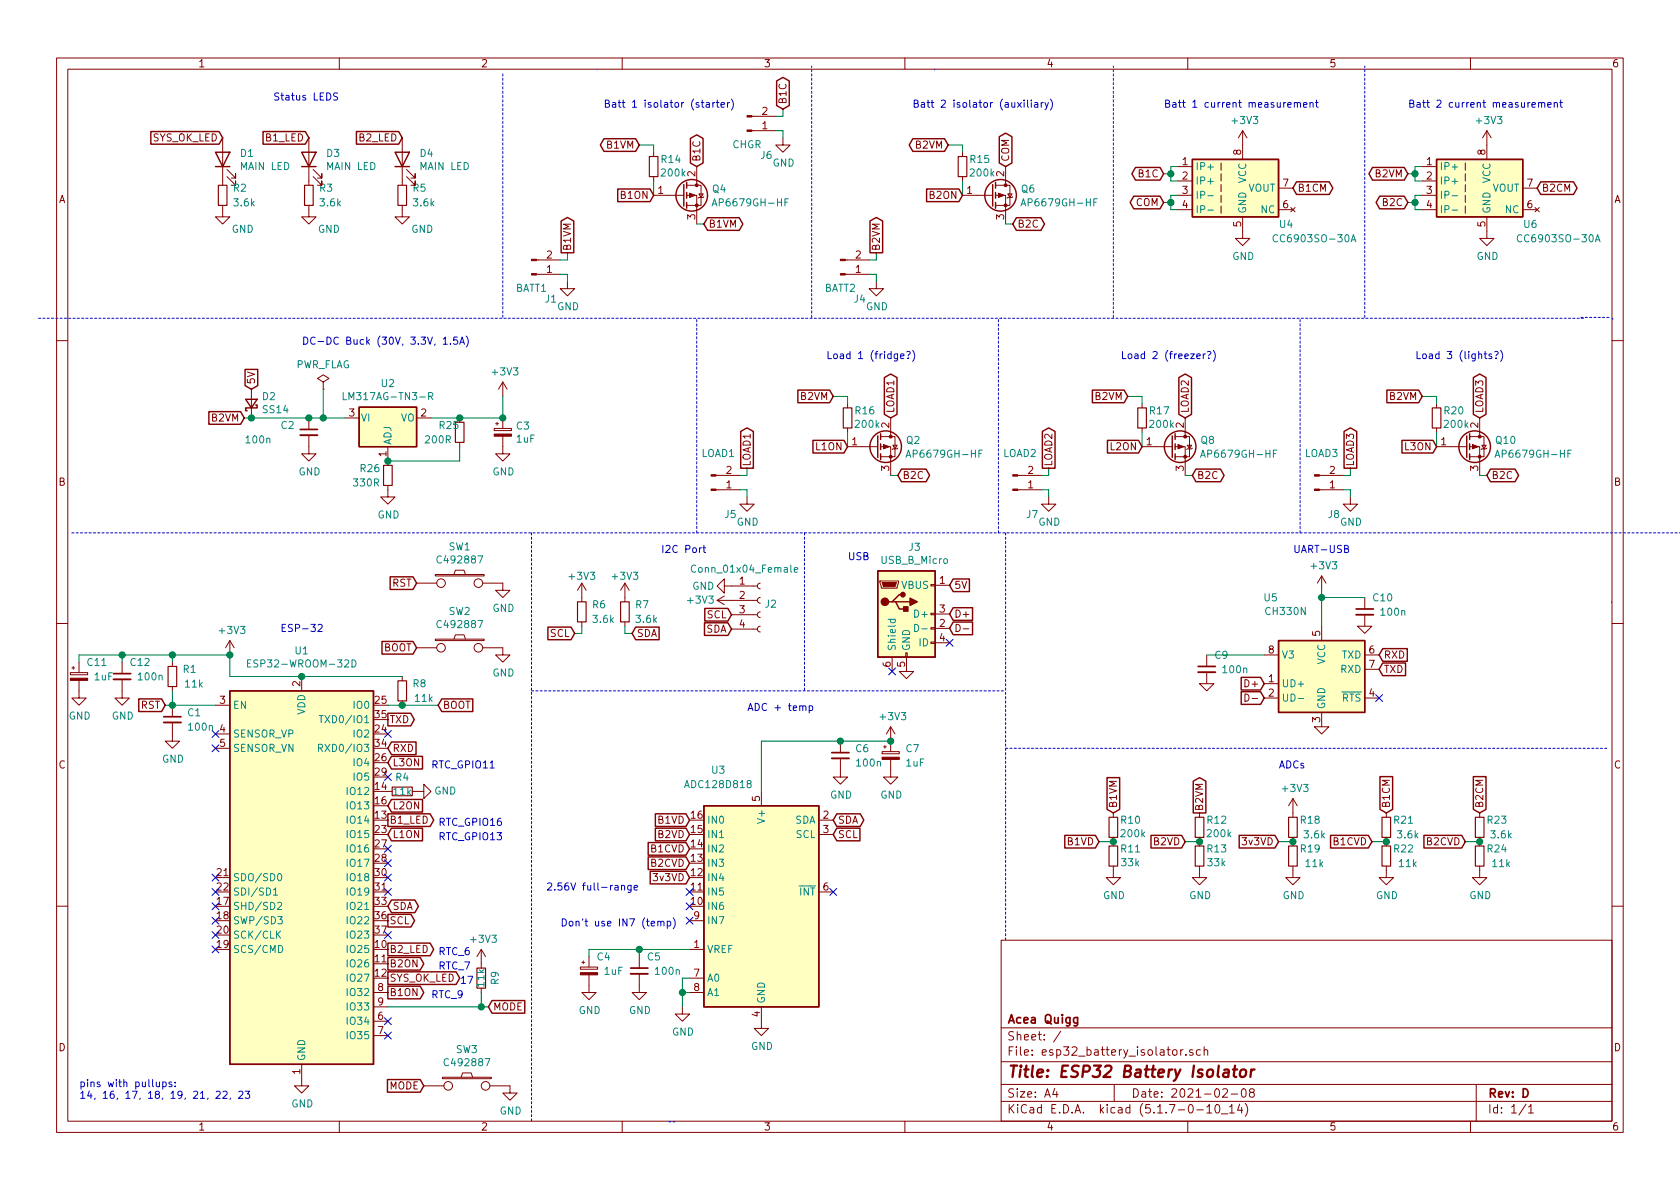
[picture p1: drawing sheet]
<svg xmlns="http://www.w3.org/2000/svg" width="297mm" height="210mm" viewBox="0 0 297 210" stroke-linecap="round" stroke-linejoin="round" font-family="sans-serif">
<g fill="none" stroke="#840000" stroke-width=".18">
<path d="M10 10.3h277v189.9h-277zM12 12.2h273v186.1h-273zM60 10.3v1.9M110 10.3v1.9M160 10.3v1.9M210 10.3v1.9M260 10.3v1.9M39.4 36.3v2h1.2l-1.2 1.3-1.3-1.3h1.3M39.4 24.4v8.4M40.1 31.2l1.6 1.6v-.8v.8h-.8M40.1 30l1.6 1.5v-.8v.8h-.8M54.6 36.3v2h1.3l-1.3 1.3-1.3-1.3h1.3"/>
<path d="M54.6 24.4v8.4M55.4 31.2l1.5 1.6v-.8v.8h-.8M55.4 30l1.5 1.5v-.8v.8h-.8M71.1 36.3v2h1.3l-1.3 1.3-1.3-1.3h1.3M71.1 24.4v8.4M71.9 31.2l1.5 1.6v-.8v.8h-.8M71.9 30l1.5 1.5v-.8v.8h-.8M115.6 26.9v.8M115.6 31.2v.8M115.6 34.5h5.3M121.4 34.5h1.8v5.1M121.4 32.8h2.6v3.5h-2.6"/>
<path d="M123.2 29.5v3.3M123.6 34.3h.7l-.3 .6zM124.5 34.8l-.2 .1h-.7l-.2 .1M132.9 20.6h4.3M132.9 23.1h4.3M138.4 24.4v1.2h1.3l-1.3 1.3-1.2-1.3h1.2M170.2 34.5h5.3M170.2 26.9v.8M170.2 31.2v.8M176 34.5h1.8v5.1M176 32.8h2.6v3.5h-2.6M177.8 29.5v3.3"/>
<path d="M178.2 34.3h.7l-.3 .6zM179.1 34.8l-.2 .1h-.7l-.1 .1M208.3 34.5h2.5M208.3 37.1h2.5M208.3 29.5h2.5M208.3 32h2.5M215.9 28.8v1.3M215.9 30.7v1.3M215.9 32.6v1.3M215.9 34.5v1.3M215.9 36.4v1.3M219.7 38.3v3.9h1.3l-1.3 1.2-1.3-1.2h1.3"/>
<path d="M219.7 23.1v5.1M219.7 23.1l-.8 1.3M219.7 23.1l.8 1.3M226.1 37.1h2.5M226.1 33.3h2.5M228.2 36.7l.8 .8M229 36.7l-.8 .8M251.5 34.5h2.5M251.5 37.1h2.5M251.5 29.5h2.5M251.5 32h2.5M259.1 28.8v1.3"/>
<path d="M259.1 30.7v1.3M259.1 32.6v1.3M259.1 34.5v1.3M259.1 36.4v1.3M262.9 38.3v3.9h1.3l-1.3 1.2-1.3-1.2h1.3M262.9 23.1v5.1M262.9 23.1l-.8 1.3M262.9 23.1l.8 1.3M269.2 37.1h2.6M269.2 33.3h2.6M271.4 36.7l.8 .8M272.2 36.7l-.8 .8"/>
<path d="M94.8 46h4.3M94.8 48.5h4.3M100.3 49.8v1.2h1.3l-1.3 1.3-1.2-1.3h1.2M149.5 46h4.2M149.5 48.5h4.2M154.9 49.8v1.2h1.3l-1.3 1.3-1.2-1.3h1.2M10 60.2h2M44.4 68.8v5.1M54.6 77v3.3h1.3l-1.3 1.2-1.3-1.2h1.3M54.6 73.9v2M57.1 67.6l1.1-.7-1.1-.6-1 .6 1 .7v1.2M57.1 68.8h.1"/>
<path d="M61 73.9h2.5M68.6 79v3.3M73.7 73.9h2.5M81.3 73.9v.8M81.3 78.2v.8M87.4 75.8h3v.3h-3zM87.6 74.9h.5M87.9 74.7v.5M88.9 77.1v3.2h1.3l-1.3 1.2-1.3-1.2h1.3M88.9 67.6l-.8 1.2M88.9 67.6v2.5M88.9 73.9v1.9"/>
<path d="M88.9 67.6l.8 1.2M149.9 79h5.3M149.9 71.4v.7M149.9 75.7v.7M155.7 79h1.8v5.1M155.7 77.2h2.5v3.6h-2.5M157.5 73.9v3.3M157.9 78.7h.7l-.4 .7zM158.7 79.2l-.1 .2h-.7l-.2 .1M201.9 79h5.4M201.9 71.4v.7M201.9 75.7v.7"/>
<path d="M207.8 79h1.7v5.1M207.8 77.2h2.5v3.6h-2.5M209.5 73.9v3.3M209.9 78.7h.8l-.4 .7zM210.8 79.2l-.1 .2h-.8l-.1 .1M254 79h5.3M254 71.4v.7M254 75.7v.7M259.8 79h1.8v5.1M259.8 77.2h2.6v3.6h-2.6M261.6 73.9v3.3M262 78.7h.8l-.4 .7z"/>
<path d="M262.9 79.2l-.1 .2h-.8l-.1 .1M285 60.2h2M68.6 85.8v2.1h1.2l-1.2 1.2-1.3-1.2h1.3M126.6 84.1h4.2M126.6 86.6h4.2M132.1 87.9v1.2h1.2l-1.2 1.3-1.3-1.3h1.3M179.9 84.1h4.2M179.9 86.6h4.2M185.4 87.9v1.2h1.3l-1.3 1.3-1.3-1.3h1.3M233.3 84.1h4.2M233.3 86.6h4.2M238.8 87.9v1.2h1.2l-1.2 1.3-1.3-1.3h1.3"/>
<path d="M10 110.3h2M12.4 118.9h3.1v.4h-3.1zM12.7 118.1h.5M13 117.9v.5M14 117.1v1.8M21.6 117.1v2M30.5 117.1v.8M40.6 113.3l-.7 1.2M40.6 113.3v2.5M40.6 113.3l.8 1.2M53.3 119.6v2.6M71.1 119.6v.8"/>
<path d="M73.7 114.5h3.5M73.7 103.1h3.5M77 113h8.6v.3h-8.6zM77 101.6h8.6v.2h-8.6zM80.3 113l.2-.7h1.5l.3 .7M80.3 101.6l.2-.8h1.5l.3 .8M85.3 114.5h3.6v1.3h1.3l-1.3 1.3-1.3-1.3h1.3M85.3 103.1h3.6v1.3h1.3l-1.3 1.3-1.3-1.3h1.3M102.9 103.1v3.3M102.9 110v.7M102.9 103.1l-.8 1.3M102.9 103.1l.7 1.3"/>
<path d="M110.5 103.1v3.3M110.5 110v.7M110.5 103.1l-.8 1.3M110.5 103.1l.8 1.3M126.8 106.2h7.1M126.8 106.2l1.3 .7M128.1 103.6v-1.2l-1.3 1.2 1.3 1.3v-1.3h5.8M128.1 105.4l-1.3 .8M129.3 111.2h4.6M129.3 108.7h4.6M134.4 110.7l-.3 .1-.2 .4 .1 .4 .4 .2M134.4 108.2l-.3 .1-.2 .3 .1 .4 .4 .2"/>
<path d="M134.4 105.7l-.3 .1-.2 .3 .1 .4 .4 .2M134.4 103.1l-.3 .1-.2 .4 .1 .3 .4 .2M155.6 102.7h3.3v.3l-.3 1h-2.8zM157.7 116.2v2.5M159 118.7h2.5l-1.2 1.3zM160.1 115.4h.3v.8h-.3zM160.3 116.2v2.5M164.6 113.5h.8v.3h-.8zM164.6 111h.8v.2h-.8zM164.6 108.5h.8v.2h-.8zM164.6 103.4h.8v.2h-.8zM165.4 103.5h2.5"/>
<path d="M165.4 111.1h2.5M165.4 108.6h2.5M165.4 113.7h2.5M169 110.4a.64 .64 0 0 1 .8 .6 .64 .64 0 0 1-.8 .7zM170.3 111.2h1M213.4 115.8v2.1M213.4 118.9v2M223.5 115.8h2.6M233.7 101.8v2.6M233.7 110.7v2.6M233.7 101.8l-.8 1.3M233.7 101.8l.7 1.3"/>
<path d="M240 110.7h2.6l-1.3 1.3zM241.3 105.7v2M241.3 108.7v2M241.3 115.8h2.5M241.3 118.4h2.5M285 110.3h2M14 120.3v3.1h1.2l-1.2 1.3-1.3-1.3h1.3M21.6 120.1v3.3h1.3l-1.3 1.3-1.3-1.3h1.3M30.5 127.8v3.3h1.2l-1.2 1.2-1.3-1.2h1.3M30.5 121.4v.8M30.5 124.7v2M38.1 124.7h2.5"/>
<path d="M38.1 129.8h2.5M38.1 132.3h2.5M68.6 139.9h.7M71.1 123.9v.8M72.9 139.9h2v-1.2l1.3 1.2-1.3 1.3v-1.3M134.6 139.9v2.6M148.6 134.1v3.3h1.3l-1.3 1.3-1.3-1.3h1.3M148.6 131.1v2M156 132.9h3v.4h-3zM156.2 132.1h.5M156.5 131.8v.5M157.5 134.3v3.1h1.2l-1.2 1.3-1.3-1.3h1.3"/>
<path d="M157.5 128.5v4.4M157.5 128.5l-.8 1.3M157.5 128.5l.7 1.3M212.1 120.9h2.5l-1.2 1.3zM220.1 122.7a.64 .64 0 0 1 .7 .7 .64 .64 0 0 1-.7 .6zM221.4 123.5h1M223.5 120.9h2.6M223.5 123.4h2.6M232.4 128.5h2.5l-1.2 1.3zM233.7 126v2.5M241.3 123.4h2.5M144.8 145h2.5"/>
<path d="M144.8 147.6h2.5M144.8 157.7h2.5M196.8 153.2v2h1.3l-1.3 1.3-1.2-1.3h1.2M196.8 143.8v.7M196.8 148.1v1.5M212.1 153.2v2h1.3l-1.3 1.3-1.3-1.3h1.3M212.1 143.8v.7M212.1 148.1v1.5M228.6 153.2v2h1.3l-1.3 1.3-1.3-1.3h1.3M228.6 141.2l-.8 1.3M228.6 141.2v3.3M228.6 148.1v1.5"/>
<path d="M228.6 141.2l.8 1.3M245.1 153.2v2h1.3l-1.3 1.3-1.3-1.3h1.3M245.1 143.8v.7M245.1 148.1v1.5M261.6 153.2v2h1.3l-1.3 1.3-1.3-1.3h1.3M261.6 143.8v.7M261.6 148.1v1.5M10 160.2h2M66 175.5h2.6M66 178h2.6M85.1 167.9v3.3M85.1 174.7v.8"/>
<path d="M85.1 167.9l-.8 1.3M85.1 167.9l.8 1.3M102.6 171h3.1v.4h-3.1zM102.9 170.2h.5M103.1 169.9v.5M104.1 172.4v3.1h1.3l-1.3 1.3-1.2-1.3h1.2M104.1 169.2v1.8M113 172.2v3.3h1.3l-1.3 1.3-1.2-1.3h1.2M113 169.2v2M120.6 178v1.3h1.3l-1.3 1.3-1.2-1.3h1.2M121.9 175.5h2.6M121.9 167.9h2.6"/>
<path d="M121.9 173h2.6M121.9 162.8h2.6M134.6 178v3.9h1.3l-1.3 1.2-1.3-1.2h1.3M177 166.3h108v32h-108zM285 160.2h2M53.3 188.2v3.8h1.3l-1.3 1.3-1.2-1.3h1.2M60 198.3v1.9M66 180.6h2.6M66 183.1h2.6M74.9 192h3.6M78.2 190.5h8.7v.2h-8.7zM81.5 190.5l.3-.8h1.5l.3 .8"/>
<path d="M86.6 192h3.6v1.3h1.2l-1.2 1.3-1.3-1.3h1.3M110 198.3v1.9M160 198.3v1.9M177 194.8h108M177 191.8h108M177 187.8h108M177 181.8h108M186.5 192.5l-.4 1h1M186.8 193v1M187.6 182.3l-1.3 2M197 191.8v3M207.4 185.7l.2-.1 .5 .1v.8l-.3 .1-.4-.1z"/>
<path d="M208.8 185.6v1M209.2 185.6l-.4 .1v.2M209.7 186.5v.1M210 198.3v1.9M210.9 185.7a.37 .37 0 0 0-.6 .1l.1 .2 .5 .2 .1 .1-.3 .3-.4-.1M211.6 196.3h1.2M212.2 185.7l-.4-.1-.3 .3 .1 .6 .2 .1 .4-.1M212.9 185.7h.1a.37 .37 0 0 1 .5 .1v.8M212.9 185.1v1.5M213.4 195.8l.4-.5v1.5M213.4 196.8h.8M215 195.4l.3-.1a.94 .94 0 0 1 0 1.5 .8 .8 0 0 1-.6-.6 .8 .8 0 0 1 .3-.8z"/>
<path d="M216 197h1.1M216.2 192.7l.2-.2h.4l.2 .5-.9 1h.9M217.4 195.8l.4-.5v1.5M217.4 196.8h.8M217.7 193.5h1.1M219.2 195.2l-.4 1.1h.9M219.5 195.8v1M219.6 192.7l.4-.2a.94 .94 0 0 1 0 1.5 .82 .82 0 0 1-.4-1.3zM220.2 195.1a1.71 1.71 0 0 1 0 2.3M221.2 193.2l-.3-.3 .1-.2 .2-.2 .4 .1 .2 .2-.1 .2-.6 .2a.48 .48 0 0 0-.1 .7l.2 .1 .5-.1a.48 .48 0 0 0-.1-.7h-.1M260 198.3v1.9M261 191.8v6.5"/>
<path d="M269.8 195.2l-1.2 2M270.3 195.8l.4-.5v1.5M270.3 196.8h.8"/>
<circle cx="78" cy="114.5" r=".76"/>
<circle cx="78" cy="103.1" r=".76"/>
<circle cx="84.6" cy="114.5" r=".76"/>
<circle cx="84.6" cy="103.1" r=".76"/>
<circle cx="79.2" cy="192" r=".76"/>
<circle cx="85.9" cy="192" r=".76"/>
</g>
<path d="M216.5 189.2h.7l.1 .2-.2 1M217.3 189.6l-.7 .1a.4 .4 0 0 0-.4 .3 .4 .4 0 0 0 .3 .4l.7-.1M218 189.1h.7M218.4 188.4l-.3 1.8 .1 .1 .4 .1M219.4 189.3a.54 .54 0 0 1 .5-.2 .54 .54 0 0 1 .4 .4v.6a.56 .56 0 0 1-.6 .4 .56 .56 0 0 1-.5-.4zM221.2 189.1l-.1 1.3M221.8 189.1a.55 .55 0 0 0-.6 .4" fill="none" stroke="#840000" stroke-width=".41"/>
<path d="M53.1 75.9h3M20.1 119.1h3M211.8 117.9h3.1M239.8 107.7h3M29 126.7h3M147.1 133.1h3M111.5 171.2h3.1M190.5 179.9v1.4l-.3 .1h-.3M190.5 180l-.4-.1-.3 .3 .1 .6 .2 .1 .4-.1" fill="none" stroke="#840000" stroke-width=".3"/>
<g fill="none" stroke="#840000" stroke-width=".2">
<path d="M38.6 32.8h1.5v3.5h-1.5zM53.8 32.8h1.6v3.5h-1.6zM70.4 32.8h1.5v3.5h-1.5zM114.8 27.7h1.5v3.5h-1.5zM169.4 27.7h1.5v3.5h-1.5zM80.5 74.7h1.5v3.5h-1.5zM149.1 72.1h1.5v3.6h-1.5zM201.2 72.1h1.5v3.6h-1.5zM253.2 72.1h1.6v3.6h-1.6zM67.8 82.3h1.5v3.5h-1.5zM29.7 117.9h1.5v3.5h-1.5zM102.1 106.4h1.5v3.6h-1.5z"/>
<path d="M109.7 106.4h1.6v3.6h-1.6zM69.3 139.2h3.6v1.5h-3.6zM70.4 120.4h1.5v3.5h-1.5zM196.1 144.5h1.5v3.6h-1.5zM196.1 149.6h1.5v3.6h-1.5zM211.3 149.6h1.6v3.6h-1.6zM211.3 144.5h1.6v3.6h-1.6zM227.8 149.6h1.6v3.6h-1.6zM227.8 144.5h1.6v3.6h-1.6zM244.3 149.6h1.6v3.6h-1.6zM244.3 144.5h1.6v3.6h-1.6zM260.9 149.6h1.5v3.6h-1.5z"/>
<path d="M260.9 144.5h1.5v3.6h-1.5zM84.3 171.2h1.6v3.5h-1.6z"/>
</g>
<g fill="none" stroke="#840000" stroke-width=".25">
<path d="M137.3 14.3l1.1-.6 1.1 .6v4.4l-1.1 .6-1.1-.6zM26.7 23.3h12l.7 1.1-.7 1.1h-12zM38.1 26.9h2.5l-1.2 2.6zM38.1 29.5h2.5M46.5 23.3h7.5l.6 1.1-.6 1.1h-7.5zM53.3 26.9h2.6l-1.3 2.6zM53.3 29.5h2.6M63 23.3h7.5l.6 1.1-.6 1.1h-7.5zM69.8 26.9h2.6l-1.3 2.6zM69.8 29.5h2.6M99.2 39.1l1.1-.7 1.1 .7v5.6h-2.2zM106.8 24.5h5.6l.6 1.1-.6 1.2h-5.6l-.7-1.2z"/>
<path d="M109.2 33.4h5.7l.7 1.1-.7 1.2h-5.7zM120.9 32.6v3.8M121.4 32.3v1M121.4 34v1M121.4 35.8v1M122.1 24.5l1.1-.7 1.1 .7v4.3l-1.1 .7-1.1-.7zM125.1 38.5h5.6l.6 1.1-.6 1.1h-5.6l-.6-1.1zM153.8 39.1l1.1-.7 1.2 .7v5.6h-2.3zM161.4 24.5h5.6l.6 1.1-.6 1.2h-5.6l-.6-1.2zM163.8 33.4h5.7l.7 1.1-.7 1.2h-5.7zM175.5 32.6v3.8M176 32.3v1"/>
<path d="M176 34v1M176 35.8v1M176.7 24.2l1.1-.7 1.1 .7v4.6l-1.1 .7-1.1-.7zM179.7 38.5h4.3l.7 1.1-.7 1.1h-4.3l-.6-1.1zM200.5 34.7h4.6l.6 1.1-.6 1.1h-4.6l-.7-1.1zM200.8 29.6h4.3l.6 1.1-.6 1.1h-4.3l-.7-1.1zM210.8 28.2h15.3v10.1h-15.3zM229.2 32.2h5.8l.7 1.1-.7 1.1h-5.8l-.6-1.1zM242.7 29.6h5.6l.6 1.1-.6 1.1h-5.6l-.7-1.1zM243.9 34.7h4.4l.6 1.1-.6 1.1h-4.4l-.6-1.1zM254 28.2h15.2v10.1h-15.2zM272.4 32.2h5.8l.6 1.1-.6 1.1h-5.8l-.6-1.1z"/>
<path d="M36.9 72.8h5.6l.7 1.1-.7 1.1h-5.6zM43.3 65.3h2.3v2.9l-1.2 .6-1.1-.6zM43.4 70.6h2.1l-1.1 1.5zM45.2 71.6h.3v.5h-2.1v.5h.3M63.5 72h10.2v7h-10.2zM131 76.3l1.1-.6 1.1 .6v6.5h-2.2zM141.1 69h5.6l.6 1.1-.6 1.1h-5.6zM143.7 77.9h5.5l.7 1.1-.7 1.1h-5.5zM155.2 77.1v3.8M155.7 76.7v1M155.7 78.5v1M156.4 66.8l1.1-.7 1.1 .7v6.5l-1.1 .6-1.1-.6z"/>
<path d="M184.3 76.3l1.1-.6 1.1 .6v6.5h-2.2zM193.1 69h5.7l.6 1.1-.6 1.1h-5.7zM195.8 77.9h5.5l.6 1.1-.6 1.1h-5.5zM207.3 77.1v3.8M207.8 76.7v1M207.8 78.5v1M208.4 66.8l1.1-.7 1.2 .7v6.5l-1.2 .6-1.1-.6zM237.6 76.3l1.2-.6 1.1 .6v6.5h-2.3zM245.2 69h5.6l.7 1.1-.7 1.1h-5.6zM247.9 77.9h5.5l.6 1.1-.6 1.1h-5.5zM259.3 77.1v3.8M259.8 76.7v1"/>
<path d="M259.8 78.5v1M260.5 66.8l1.1-.7 1.1 .7v6.5l-1.1 .6-1.1-.6zM155.7 80.3v1M159.4 83h4.3l.7 1.1-.7 1.1h-4.3l-.7-1.1zM207.8 80.3v1M211.5 83h4.3l.6 1.1-.6 1.1h-4.3l-.7-1.1zM259.8 80.3v1M263.5 83h4.4l.6 1.1-.6 1.1h-4.4l-.6-1.1zM67.5 113.4h5.5l.7 1.1-.7 1.2h-5.5zM69 102h4l.7 1.1-.7 1.1h-4zM96.9 110.9h4.1l.6 1.1-.6 1.1h-4.1zM112.4 110.9h4.1v2.2h-4.1l-.6-1.1z"/>
<path d="M124.6 110.1h4.1l.6 1.1-.6 1.2h-4.1zM124.6 107.6h4.1l.6 1.1-.6 1.1h-4.1zM155.2 101h10.2v15.2h-10.2zM157.7 106.4h.7l.6 1.3h1.3M158.4 106.4h2.5M159.6 105.2h-.6l-1.3 1.2h-.6M168.5 102.4h2.9v2.2h-2.9l-.6-1.1zM168.5 107.5h3.5v2.2h-3.5l-.6-1.1zM168.5 110h3.5v2.2h-3.5l-.6-1.1zM219.5 119.8h3.4l.6 1.1-.6 1.1h-3.4zM226.1 113.3h15.2v12.7h-15.2zM244.5 117.2h4v2.3h-4l-.7-1.1z"/>
<path d="M244.5 114.7h4.3v2.2h-4.3l-.7-1.1zM24.5 123.6h4.1l.6 1.1-.6 1.1h-4.1zM40.6 122.2h25.4v66h-25.4zM68.6 126.1h4l.7 1.1-.7 1.2h-4zM69.2 131.2h4.4v2.2h-4.4l-.6-1.1zM69.2 133.8h5.5v2.2h-5.5l-.6-1.1zM78.1 123.6h5.5v2.2h-5.5l-.6-1.1zM195.7 137.5h2.3v5.6l-1.2 .7-1.1-.7zM211 138.1l1.1-.6 1.1 .6v5.7h-2.2zM219.5 122.3h3.4l.6 1.1-.6 1.2h-3.4zM244 137.3h2.2v5.8l-1.1 .7-1.1-.7zM260.5 137.3h2.2v5.8l-1.1 .7-1.1-.7z"/>
<path d="M68.6 143.9h7.4l.7 1.1-.7 1.1h-7.4zM69.2 159.2h4.2l.6 1.1-.6 1.1h-4.2l-.6-1.1zM69.2 146.5h5.5v2.2h-5.5l-.6-1.1zM69.2 141.4h5.5v2.2h-5.5l-.6-1.1zM114.6 151.5h6.7l.6 1.1-.6 1.2h-6.7zM114.6 149h6.7l.6 1.1-.6 1.1h-6.7zM115 154.1h6.3l.6 1.1-.6 1.1h-6.3zM115.9 146.5h5.4l.6 1.1-.6 1.1h-5.4zM115.9 143.9h5.4l.6 1.1-.6 1.1h-5.4zM124.5 142.5h20.3v35.5h-20.3zM148 146.5h4v2.2h-4l-.7-1.1zM148 143.9h4.1l.6 1.1-.6 1.1h-4.1l-.7-1.1z"/>
<path d="M188.3 147.7h5.4l.6 1.1-.6 1.2h-5.4zM203.5 147.7h5.4l.6 1.1-.6 1.2h-5.4zM219.1 147.7h6.3l.7 1.1-.7 1.2h-6.3zM235.3 147.7h6.6l.7 1.1-.7 1.2h-6.6zM251.8 147.7h6.6l.7 1.1-.7 1.2h-6.6zM68.6 171.9h12l.7 1.1-.7 1.1h-12zM68.6 161.7h4.1l.6 1.1-.6 1.1h-4.1zM68.6 166.8h7.4l.7 1.1-.7 1.1h-7.4zM68.6 174.4h5.7l.6 1.1-.6 1.1h-5.7zM68.6 169.3h5.7l.6 1.1-.6 1.1h-5.7zM87 176.9h5.8v2.3h-5.8l-.6-1.2zM68.5 190.9h5.8l.6 1.1-.6 1.1h-5.8z"/>
<circle cx="122.3" cy="34.5" r="2.79"/>
<circle cx="176.9" cy="34.5" r="2.79"/>
<circle cx="156.6" cy="79" r="2.79"/>
<circle cx="208.7" cy="79" r="2.79"/>
<circle cx="260.7" cy="79" r="2.79"/>
</g>
<path d="M53.1 77h3M211.8 118.9h3.1M239.8 108.7h3M20.1 120.1h3M29 127.8h3M147.1 134.1h3M111.5 172.2h3.1" fill="none" stroke="#840000" stroke-width=".33"/>
<g fill="#840000" stroke="#840000" stroke-width=".18">
<path d="M156 133.9h3v.4h-3z"/>
<path d="M102.6 172h3.1v.4h-3.1z"/>
<path d="M12.4 119.9h3.1v.4h-3.1z"/>
<path d="M156.2 78.6l1 .4-1 .4z"/>
<path d="M208.3 78.6l1 .4-1 .4z"/>
<path d="M260.3 78.6l1.1 .4-1.1 .4z"/>
<path d="M176.5 34.2l1 .3-1 .4z"/>
<path d="M132.1 20.4h.8v.3h-.8z"/>
<path d="M132.1 23h.8v.2h-.8z"/>
<path d="M232.4 83.9h.9v.3h-.9z"/>
<path d="M232.4 86.5h.9v.2h-.9z"/>
<path d="M179.1 83.9h.8v.3h-.8z"/>
<path d="M179.1 86.5h.8v.2h-.8z"/>
<path d="M125.7 83.9h.9v.3h-.9z"/>
<path d="M125.7 86.5h.9v.2h-.9z"/>
<path d="M121.9 34.2l1 .3-1 .4z"/>
<path d="M148.6 45.8h.9v.3h-.9z"/>
<path d="M148.6 48.4h.9v.2h-.9z"/>
<path d="M94 45.8h.8v.3h-.8z"/>
<path d="M94 48.4h.8v.2h-.8z"/>
<path d="M156 103h2.5l-.3 .8h-2z"/>
<path d="M87.4 76.8h3v.3h-3z"/>
<circle cx="157.5" cy="80.8" r=".25"/>
<circle cx="157.5" cy="77.2" r=".25"/>
<circle cx="209.5" cy="80.8" r=".25"/>
<circle cx="209.5" cy="77.2" r=".25"/>
<circle cx="261.6" cy="80.8" r=".25"/>
<circle cx="261.6" cy="77.2" r=".25"/>
<circle cx="177.8" cy="36.3" r=".25"/>
<circle cx="177.8" cy="32.8" r=".25"/>
<circle cx="123.2" cy="36.3" r=".25"/>
<circle cx="123.2" cy="32.8" r=".25"/>
</g>
<g fill="none" stroke="#008484" stroke-width=".18">
<path d="M125.9 36.4l.4-1.3 .4 1.3M126 36.1h.6M138.8 35.8h.4M139.4 35.1h-.6v1.3M180.5 36.4l.4-1.3 .5 1.3M180.6 36.1h.6M193.4 35.8h.4M194 35.1h-.6v1.3M213.6 34.6h.9M213.6 37.2h.9M256.7 34.6h1M256.7 37.2h1"/>
<path d="M225.9 41.6a.6 .6 0 0 0-.9 .4 .6 .6 0 0 0 .6 .8l.3-.2M238.9 42.8l.4-1.3 .4 1.3M239 42.4h.6M269.1 41.6a.6 .6 0 0 0-.9 .4 .6 .6 0 0 0 .6 .8l.3-.2M282.1 42.8l.4-1.3 .4 1.3M282.2 42.4h.6M60.7 69.4v1.3h.6M75.8 70.1l.6-.1 .1-.2v-.3l-.2-.1h-.5v1.3M76.1 70.1l.4 .6M173.7 79.6h-.6v1.3M225.8 79.6h-.7v1.3M277.8 79.6h-.6v1.3"/>
<path d="M160.2 80.9l.4-1.3 .4 1.3M160.3 80.5h.6M173.1 80.2h.4M212.3 80.9l.4-1.3 .4 1.3M212.4 80.5h.6M225.1 80.2h.5M264.3 80.9l.5-1.3 .4 1.3M264.5 80.5h.5M277.2 80.2h.4M43.8 117.3h.4M44.4 116.7h-.6v1.3h.6M62.2 116.7a.64 .64 0 0 1 .7 .6 .64 .64 0 0 1-.7 .7z"/>
<path d="M123 100a.6 .6 0 0 0-.8 .5 .6 .6 0 0 0 .6 .7l.2-.1M140.4 100.8l.6-.1v-.3l-.4-.1-.2 .2 .1 .6h.5M157 109.5h1.3M157.5 109.5v.4l.2 .2 .5-.1v-.5M161.7 110.4a.64 .64 0 0 1 .7 .6 .64 .64 0 0 1-.7 .7zM163 111.2h1M56.3 132.3l.6-.1 .1-.2v-.3l-.2-.1h-.5v1.3M56.4 126.5h.7M56.6 132.3l.4 .6M56.8 126.5v1.3M229.5 123.5h1M48.3 157.4l.4-.4v1.3"/>
<path d="M48.3 158.3h.8M49.1 159.7l.5-.1 .2 .3-.8 .9h.8M49.2 154.6l.2-.1a.67 .67 0 0 1 .4 .6 .67 .67 0 0 1-.4 .6l-.3-.2v-.2zM49.1 165.2l.5 .7M49.1 162.1h.8l-.4 .5 .4 .1-.1 .6-.5 .1-.2-.2M49.3 167.2a.64 .64 0 0 1 .7 .6 .64 .64 0 0 1-.7 .6zM49.6 164.6l-.7 .8"/>
</g>
<g fill="#ffffc2" stroke="#ffffc2" stroke-width=".18">
<path d="M63.5 72h10.2v7h-10.2z"/>
<path d="M40.6 122.2h25.4v66h-25.4z"/>
<path d="M124.5 142.5h20.3v35.5h-20.3z"/>
<path d="M210.8 28.2h15.3v10.1h-15.3z"/>
<path d="M254 28.2h15.2v10.1h-15.2z"/>
<path d="M226.1 113.3h15.2v12.7h-15.2z"/>
<path d="M155.2 101h10.2v15.2h-10.2z"/>
</g>
<g fill="#840000" stroke="#840000" stroke-width=".25">
<path d="M159.8 107.3h.7v.8h-.7z"/>
<path d="M160.9 105.8l1.3 .6-1.3 .7z"/>
<circle cx="156.5" cy="106.4" r=".63"/>
<circle cx="159.6" cy="105.2" r=".38"/>
</g>
<g fill="none" stroke="#0000c2" stroke-width=".18" stroke-dasharray=".4 .4">
<path d="M105.6 12.3h-.1M165.3 12.3h-.1M6.8 56.3h273.3M88.9 56.1v-43.2M143.5 56.1v-44.4M177.1 56.3h.1M196.8 56.1v-44.4M241.3 56.1v-44.4M284.5 56.1h-5.1M285.1 56.3v.2M12.7 94.2h284.4M94 94.2v104.2"/>
<path d="M123.2 94.2v-38.1M142.2 94.2v28M176.5 94.2v-38.1M177.8 94.2v72.4M229.9 94.2v-38.1M284.9 106.5v-.1M94 122.2h83.8M177.8 132.3h106.7M119.4 198.4h-1.3"/>
</g>
<g fill="none" stroke="#008400" stroke-width=".18">
<path d="M138.4 19.3v1.3h-1.2M113 25.6h2.6v1.3M115.6 32v2.5M123.2 39.6h1.3M137.2 23.1h1.2v1.3M167.6 25.6h2.6v1.3M170.2 32v2.5M177.8 39.6h1.3M205.7 35.8h1.3M205.7 30.7h1.3M208.3 34.5h-1.3v2.6h1.3M208.3 29.5h-1.3v2.5h1.3"/>
<path d="M248.9 35.8h1.3M248.9 30.7h1.3M251.5 29.5h-1.3v2.5h1.3M251.5 34.5h-1.3v2.6h1.3M99.1 48.5h1.2v1.3M100.3 44.7v1.3h-1.2M153.7 48.5h1.2v1.3M154.9 44.7v1.3h-1.2M43.2 73.9h17.8M57.1 68.8v5.1M81.3 79v2.5h-12.7M88.9 70.1v3.8h-12.7"/>
<path d="M147.3 70.1h2.6v1.3M149.9 76.4v2.6M199.4 70.1h2.5v1.3M201.9 76.4v2.6M251.5 70.1h2.5v1.3M254 76.4v2.6M130.8 86.6h1.3v1.3M132.1 82.8v1.3h-1.3M157.5 84.1h1.2M184.1 86.6h1.3v1.3M185.4 82.8v1.3h-1.3M209.5 84.1h1.3"/>
<path d="M237.5 86.6h1.3v1.3M238.8 82.8v1.3h-1.3M261.6 84.1h1.3M14 117.1v-1.3h26.6v3.8h30.5M21.6 115.8v1.3M30.5 115.8v1.3M102.9 110.7v1.3h-1.3M110.5 110.7v1.3h1.3M213.4 115.8h10.1M233.7 104.4v6.3M233.7 105.7h7.6M29.2 124.7h8.9"/>
<path d="M30.5 122.2v2.5M68.6 124.7h8.9M157.5 131.1h-22.9v8.8M194.3 148.8h2.5M209.5 148.8h2.6M226.1 148.8h2.5M242.6 148.8h2.5M259.1 148.8h2.5M68.6 178h17.8M85.1 175.5v2.5M113 167.9v1.3M120.6 175.5h1.3"/>
<path d="M121.9 167.9h-17.8v1.3M121.9 173h-1.3v5"/>
</g>
<g fill="none" stroke="#0000c2" stroke-width=".18">
<path d="M59.7 16.5l-.5-.1-.2 .2 .1 .4 .5 .2 .1 .3-.2 .2-.5-.1M124.9 18.2h.5v.8M125.4 18.4l-.4 .1-.2 .2 .1 .2h.5M126 18.1v.9M126.4 18.1l-.4 .3M126.6 18.1h.5M126.8 17.7v1.1l.3 .2M127.5 18.5l.6-.1-.1-.2-.3-.1-.2 .2 .1 .6h.4M128.6 18.1v.9M129 18.1l-.4 .3M129.3 17.5a1.47 1.47 0 0 1 0 2M181.1 17.7v.1"/>
<path d="M181.1 18.1v.9M181.7 17.7v1.1l.2 .2M182.3 17.7v.1M182.3 18.1v.9M183 18.2h.4l.1 .8M183.5 18.4l-.4 .1-.2 .2 .2 .3 .4-.1M184.1 18.1v.9M184.5 18.1l-.4 .3M184.8 18.1l.3 .9M185.4 18.1l-.5 1.2-.1 .1M185.7 17.5a1.47 1.47 0 0 1 0 2M227.7 18.5l.6-.1-.1-.2-.3-.1-.2 .2 .1 .6h.4"/>
<path d="M228.9 18.3l.1-.2 .3 .1 .1 .8M228.9 18.1v.9M229.4 18.3l.2-.2 .3 .1v.8M230.5 18.5l.6-.1-.1-.2-.3-.1-.2 .2v.6h.5M231.6 18.3l.2-.2 .3 .1 .1 .8M231.6 18.1v.9M232.6 18.1h.5M232.8 17.7v1.1l.3 .2M270.9 18.5l.6-.1-.1-.2-.3-.1-.2 .2v.6h.5M272 18.3l.2-.2 .3 .1 .1 .8M272 18.1v.9M272.6 18.3l.1-.2 .3 .1 .1 .8"/>
<path d="M273.7 18.5l.6-.1-.1-.2-.4-.1-.1 .2v.6h.5M274.8 18.3l.2-.2 .3 .1 .1 .8M274.8 18.1v.9M275.8 18.1h.5M275.9 17.7v1.1l.4 .2M78.4 60l.3-.4v1.3M80.8 59.6h-.5l-.1 .6 .5-.1 .2 .2v.3l-.2 .3-.5-.1M82.4 59.4a1.4 1.4 0 0 1 0 2M78.4 60.9h.7M79.7 60.8v.1M81.3 60.9l.4-1.3 .4 1.3M81.4 60.5h.6"/>
<path d="M159.2 63l.6-.1v-.3h-.4l-.2 .2 .1 .6h.5M160.3 62.2l.5-.1 .1 .2-.3 .6M160.6 63.3v.1M161.4 62a1.47 1.47 0 0 1 0 1.9M211.6 63l.6-.1v-.3h-.4l-.2 .2 .1 .6h.5M212.8 62.6v.8M213.1 62.6l-.3 .2M213.5 62.2l.4-.1 .2 .2-.4 .6M213.7 63.3v.1M214.5 62a1.4 1.4 0 0 1 0 1.9M262.4 62.6h.5M262.6 62.1v1.1l.3 .2"/>
<path d="M263.7 62.6h-.3l-.2 .2 .1 .1 .4 .2v.3h-.5M264.3 62.2l.4-.1 .2 .2-.4 .6M264.5 63.3v.1M265.3 62a1.4 1.4 0 0 1 0 1.9M124 96.9l-.3 .2M124.3 96.9h.5M124.5 96.4v1.1l.3 .2M237.7 97h.6l.1-.2-.1-.2-.6-.2v1.3h.5l.2-.1 .1-.3-.3-.3M56.2 110.5l.5-.1 .2 .1 .1 .3-.1 .2-.7 .7h.8M141.9 125l.2-.2 .3 .1 .1 .7M143.1 124.9l.4-.1 .2 .2-.1 .6h-.5M143.1 124.8v1.3"/>
<path d="M109.9 156.7l.2-.1h.3v.8M109.9 156.6v.8M111.6 156.6l-.1 1.1-.2 .1h-.3M111.6 156.6h-.4l-.2 .2 .1 .5h.5M112.1 157l.6-.1v-.3h-.4l-.2 .1 .1 .6h.5M115.1 163.3l.6-.1v-.2l-.4-.1-.2 .2 .1 .6h.5M116.3 163l.2-.1 .3 .1v.7M116.3 162.9v.8M116.8 163.1l.2-.2 .3 .1 .1 .7M118 163l.4-.1 .2 .2-.1 .6h-.5M118 162.9v1.3M119 162.3a1.47 1.47 0 0 1 0 1.9"/>
<path d="M27.6 191.3l.1 .8 .3 .1 .2-.2M28.2 191.3v.9M28.8 191.4l.4-.1 .2 .3-.1 .5h-.5M28.8 191.3v1.3M30.4 191.4l-.4-.1-.1 .2v.2l.5 .1v.3h-.5M31 192v.2M31 191.4v.1M38.2 193.1l.5-.1 .2 .3v.2l-.7 .7h.7M39.4 193.1l.5-.1 .3 .3-.1 .2-.7 .7h.8M40.8 194.2l-.2 .2M42.2 193.1l.5-.1 .3 .3-.8 .9h.8M43.4 193h.7l-.4 .4 .4 .2v.5l-.2 .1-.5-.1"/>
</g>
<g fill="#008400" stroke="#008400" stroke-width=".25">
<circle cx="250.2" cy="30.7" r=".51"/>
<circle cx="245.1" cy="148.8" r=".51"/>
<circle cx="120.7" cy="175.5" r=".51"/>
<circle cx="85.1" cy="178" r=".51"/>
<circle cx="261.6" cy="148.8" r=".51"/>
<circle cx="68.6" cy="81.5" r=".51"/>
<circle cx="30.5" cy="124.7" r=".51"/>
<circle cx="44.5" cy="73.9" r=".51"/>
<circle cx="57.2" cy="73.9" r=".51"/>
<circle cx="54.6" cy="73.9" r=".51"/>
<circle cx="212.1" cy="148.8" r=".51"/>
<circle cx="207" cy="30.7" r=".51"/>
<circle cx="157.5" cy="131.1" r=".51"/>
<circle cx="53.3" cy="119.6" r=".51"/>
<circle cx="196.9" cy="148.8" r=".51"/>
<circle cx="148.6" cy="131.1" r=".51"/>
<circle cx="30.5" cy="115.8" r=".51"/>
<circle cx="88.9" cy="73.9" r=".51"/>
<circle cx="228.6" cy="148.8" r=".51"/>
<circle cx="21.6" cy="115.8" r=".51"/>
<circle cx="81.3" cy="73.9" r=".51"/>
<circle cx="207" cy="35.8" r=".51"/>
<circle cx="233.7" cy="105.7" r=".51"/>
<circle cx="113" cy="167.9" r=".51"/>
<circle cx="250.2" cy="35.8" r=".51"/>
<circle cx="40.6" cy="115.8" r=".51"/>
<circle cx="71.1" cy="124.7" r=".51"/>
</g>
<g fill="none" stroke="#000084" stroke-width=".18">
<path d="M157.1 118.1l1.2 1.2M158.3 118.1l-1.2 1.2M167.3 113l1.2 1.3M168.5 113l-1.2 1.3M37.5 131.7l1.2 1.2M37.5 129.2l1.2 1.2M38.7 131.7l-1.2 1.2M38.7 129.2l-1.2 1.2M68 129.2l1.2 1.2M68 136.8l1.2 1.2M69.2 129.2l-1.2 1.2M69.2 136.8l-1.2 1.2"/>
<path d="M243.2 122.8l1.2 1.2M244.4 122.8l-1.2 1.2M37.5 159.7l1.2 1.2M37.5 157.1l1.2 1.2M37.5 154.6l1.2 1.2M38.7 159.7l-1.2 1.2M38.7 157.1l-1.2 1.2M38.7 154.6l-1.2 1.2M68 149.5l1.2 1.2M68 157.1l1.2 1.2M68 154.6l1.2 1.2M68 152l1.2 1.3"/>
<path d="M69.2 149.5l-1.2 1.2M69.2 157.1l-1.2 1.2M69.2 154.6l-1.2 1.2M69.2 152l-1.2 1.3M121.3 159.7l1.2 1.2M121.3 157.1l1.2 1.2M122.5 159.7l-1.2 1.2M122.5 157.1l-1.2 1.2M146.7 157.1l1.2 1.2M147.9 157.1l-1.2 1.2M37.5 162.2l1.2 1.2M37.5 167.3l1.2 1.2"/>
<path d="M37.5 164.7l1.2 1.3M38.7 162.2l-1.2 1.2M38.7 167.3l-1.2 1.2M38.7 164.7l-1.2 1.3M68 164.7l1.2 1.3M68 180l1.2 1.2M69.2 164.7l-1.2 1.3M69.2 180l-1.2 1.2M121.3 162.2l1.2 1.2M122.5 162.2l-1.2 1.2M68 182.5l1.2 1.2M69.2 182.5l-1.2 1.2"/>
</g>
<text font-size="2.8" fill="#840000" x="178" y="190.5">Title: ESP32 Battery Isolator</text>
<g font-size="2.1" fill="#840000">
<text x="178" y="184">Sheet: /</text>
<text x="178" y="181">Acea Quigg</text>
<text x="178" y="186.7">File: esp32_battery_isolator.sch</text>
<text x="178" y="196.9">KiCad E.D.A. kicad (5.1.7-0-10_14)</text>
<text x="178" y="194.1">Size: A4</text>
<text x="200" y="194.1">Date: 2021-02-08</text>
<text x="263" y="194.1">Rev: D</text>
<text x="263" y="196.9">Id: 1/1</text>
</g>
<g font-size="1.8" fill="#840000">
<text x="35" y="11.9">1</text>
<text x="85" y="11.9">2</text>
<text x="135" y="11.9">3</text>
<text x="185" y="11.9">4</text>
<text x="235" y="11.9">5</text>
<text x="285" y="11.9">6</text>
<text x="134.8" y="22.9">1</text>
<text x="134.8" y="20.3">2</text>
<text x="139.1" y="18.5" transform="rotate(-90 139.1 18.5)">B1C</text>
<text x="26.9" y="25">SYS_OK_LED</text>
<text x="47" y="25">B1_LED</text>
<text x="63.6" y="25">B2_LED</text>
<text x="107.3" y="26.3">B1VM</text>
<text x="123.8" y="28.7" transform="rotate(-90 123.8 28.7)">B1C</text>
<text x="162" y="26.3">B2VM</text>
<text x="178.4" y="28.7" transform="rotate(-90 178.4 28.7)">COM</text>
<text x="209.1" y="29.2">1</text>
<text x="219.5" y="27.4" transform="rotate(-90 219.5 27.4)">8</text>
<text x="252.2" y="29.2">1</text>
<text x="262.6" y="27.4" transform="rotate(-90 262.6 27.4)">8</text>
<text x="10.4" y="35.9">A</text>
<text x="109.9" y="35.2">B1ON</text>
<text x="116.4" y="34.3">1</text>
<text x="122.9" y="31.2" transform="rotate(-90 122.9 31.2)">2</text>
<text x="164.5" y="35.2">B2ON</text>
<text x="171" y="34.3">1</text>
<text x="177.5" y="31.2" transform="rotate(-90 177.5 31.2)">2</text>
<text x="201.4" y="31.4">B1C</text>
<text x="209.1" y="31.7">2</text>
<text x="209.1" y="34.3">3</text>
<text x="226.8" y="33">7</text>
<text x="229.4" y="33.9">B1CM</text>
<text x="243.2" y="31.4">B2VM</text>
<text x="252.2" y="31.7">2</text>
<text x="252.2" y="34.3">3</text>
<text x="270" y="33">7</text>
<text x="272.6" y="33.9">B2CM</text>
<text x="285.4" y="35.9">A</text>
<text x="122.9" y="38.8" transform="rotate(-90 122.9 38.8)">3</text>
<text x="125.2" y="40.3">B1VM</text>
<text x="177.5" y="38.8" transform="rotate(-90 177.5 38.8)">3</text>
<text x="179.9" y="40.3">B2C</text>
<text x="200.8" y="36.4">COM</text>
<text x="209.1" y="36.8">4</text>
<text x="219.5" y="40.1" transform="rotate(-90 219.5 40.1)">5</text>
<text x="226.8" y="36.8">6</text>
<text x="244.6" y="36.4">B2C</text>
<text x="252.2" y="36.8">4</text>
<text x="262.6" y="40.1" transform="rotate(-90 262.6 40.1)">5</text>
<text x="270" y="36.8">6</text>
<text x="96.7" y="45.7">2</text>
<text x="101" y="44.4" transform="rotate(-90 101 44.4)">B1VM</text>
<text x="151.3" y="45.7">2</text>
<text x="155.6" y="44.4" transform="rotate(-90 155.6 44.4)">B2VM</text>
<text x="96.7" y="48.3">1</text>
<text x="151.3" y="48.3">1</text>
<text x="45.1" y="68" transform="rotate(-90 45.1 68)">5V</text>
<text x="141.6" y="70.7">B2VM</text>
<text x="193.7" y="70.7">B2VM</text>
<text x="245.8" y="70.7">B2VM</text>
<text x="37.5" y="74.5">B2VM</text>
<text x="61.7" y="73.7">3</text>
<text x="74.4" y="73.7">2</text>
<text x="157.2" y="75.7" transform="rotate(-90 157.2 75.7)">2</text>
<text x="158.1" y="73.1" transform="rotate(-90 158.1 73.1)">LOAD1</text>
<text x="209.3" y="75.7" transform="rotate(-90 209.3 75.7)">2</text>
<text x="210.2" y="73.1" transform="rotate(-90 210.2 73.1)">LOAD2</text>
<text x="261.4" y="75.7" transform="rotate(-90 261.4 75.7)">2</text>
<text x="262.3" y="73.1" transform="rotate(-90 262.3 73.1)">LOAD3</text>
<text x="68.3" y="80.7" transform="rotate(-90 68.3 80.7)">1</text>
<text x="128.4" y="83.8">2</text>
<text x="132.7" y="82.5" transform="rotate(-90 132.7 82.5)">LOAD1</text>
<text x="144.3" y="79.6">L1ON</text>
<text x="150.6" y="78.7">1</text>
<text x="157.2" y="83.3" transform="rotate(-90 157.2 83.3)">3</text>
<text x="181.8" y="83.8">2</text>
<text x="186.1" y="82.5" transform="rotate(-90 186.1 82.5)">LOAD2</text>
<text x="196.4" y="79.6">L2ON</text>
<text x="202.7" y="78.7">1</text>
<text x="209.3" y="83.3" transform="rotate(-90 209.3 83.3)">3</text>
<text x="235.1" y="83.8">2</text>
<text x="239.4" y="82.5" transform="rotate(-90 239.4 82.5)">LOAD3</text>
<text x="248.5" y="79.6">L3ON</text>
<text x="254.8" y="78.7">1</text>
<text x="261.4" y="83.3" transform="rotate(-90 261.4 83.3)">3</text>
<text x="10.4" y="85.9">B</text>
<text x="128.4" y="86.4">1</text>
<text x="159.5" y="84.7">B2C</text>
<text x="181.8" y="86.4">1</text>
<text x="211.6" y="84.7">B2C</text>
<text x="235.1" y="86.4">1</text>
<text x="263.7" y="84.7">B2C</text>
<text x="285.4" y="85.9">B</text>
<text x="69.3" y="103.8">RST</text>
<text x="130.8" y="103.4">1</text>
<text x="130.8" y="105.9">2</text>
<text x="166.1" y="103.2">1</text>
<text x="168.7" y="104.1">5V</text>
<text x="97.3" y="112.6">SCL</text>
<text x="112.5" y="112.6">SDA</text>
<text x="124.8" y="111.9">SDA</text>
<text x="125" y="109.3">SCL</text>
<text x="130.8" y="108.5">3</text>
<text x="130.8" y="111">4</text>
<text x="166.1" y="110.9">2</text>
<text x="166.1" y="108.3">3</text>
<text x="166.1" y="113.4">4</text>
<text x="168.7" y="109.2">D+</text>
<text x="233.4" y="112.5" transform="rotate(-90 233.4 112.5)">5</text>
<text x="67.8" y="115.2">BOOT</text>
<text x="157.5" y="118" transform="rotate(-90 157.5 118)">6</text>
<text x="160" y="118" transform="rotate(-90 160 118)">5</text>
<text x="224.3" y="115.6">8</text>
<text x="242.1" y="115.6">6</text>
<text x="242.1" y="118.1">7</text>
<text x="244.6" y="119">TXD</text>
<text x="244.6" y="116.5">RXD</text>
<text x="24.9" y="125.3">RST</text>
<text x="38.9" y="124.5">3</text>
<text x="53.1" y="121.4" transform="rotate(-90 53.1 121.4)">2</text>
<text x="66.3" y="124.5">25</text>
<text x="78.3" y="125.3">BOOT</text>
<text x="220.4" y="121.5">D+</text>
<text x="224.3" y="120.6">1</text>
<text x="224.3" y="123.2">2</text>
<text x="242.1" y="123.2">4</text>
<text x="38.9" y="129.5">4</text>
<text x="66.3" y="129.5">24</text>
<text x="66.3" y="127">35</text>
<text x="68.8" y="127.9">TXD</text>
<text x="233.4" y="127.7" transform="rotate(-90 233.4 127.7)">3</text>
<text x="10.4" y="135.9">C</text>
<text x="38.9" y="132.1">5</text>
<text x="66.3" y="134.6">26</text>
<text x="66.3" y="137.2">29</text>
<text x="66.3" y="132.1">34</text>
<text x="69.4" y="133">RXD</text>
<text x="69.4" y="135.5">L3ON</text>
<text x="285.4" y="135.9">C</text>
<text x="66.3" y="139.7">14</text>
<text x="66.3" y="142.2">16</text>
<text x="69.4" y="143.1">L2ON</text>
<text x="134.4" y="141.7" transform="rotate(-90 134.4 141.7)">5</text>
<text x="197.5" y="143" transform="rotate(-90 197.5 143)">B1VM</text>
<text x="212.7" y="143.5" transform="rotate(-90 212.7 143.5)">B2VM</text>
<text x="245.7" y="143" transform="rotate(-90 245.7 143)">B1CM</text>
<text x="262.3" y="143" transform="rotate(-90 262.3 143)">B2CM</text>
<text x="66.3" y="144.8">13</text>
<text x="66.3" y="147.3">23</text>
<text x="66.3" y="149.9">27</text>
<text x="68.8" y="145.7">B1_LED</text>
<text x="69.4" y="148.2">L1ON</text>
<text x="116.4" y="148.2">B2VD</text>
<text x="116.4" y="145.7">B1VD</text>
<text x="122.2" y="149.9">14</text>
<text x="122.2" y="147.3">15</text>
<text x="122.2" y="144.8">16</text>
<text x="145.6" y="144.8">2</text>
<text x="145.6" y="147.3">3</text>
<text x="148.1" y="148.2">SCL</text>
<text x="148.1" y="145.7">SDA</text>
<text x="188.8" y="149.5">B1VD</text>
<text x="204" y="149.5">B2VD</text>
<text x="219.9" y="149.5">3v3VD</text>
<text x="235.8" y="149.5">B1CVD</text>
<text x="252.3" y="149.5">B2CVD</text>
<text x="38.4" y="154.9">21</text>
<text x="66.3" y="152.4">28</text>
<text x="66.3" y="154.9">30</text>
<text x="115.1" y="153.3">B2CVD</text>
<text x="115.1" y="150.7">B1CVD</text>
<text x="115.7" y="155.8">3v3VD</text>
<text x="122.2" y="154.9">12</text>
<text x="122.2" y="152.4">13</text>
<text x="38.4" y="160">17</text>
<text x="38.4" y="157.5">22</text>
<text x="66.3" y="157.5">31</text>
<text x="66.3" y="160">33</text>
<text x="69.4" y="160.9">SDA</text>
<text x="122.2" y="160">10</text>
<text x="122.2" y="157.5">11</text>
<text x="145.6" y="157.5">6</text>
<text x="38.4" y="162.6">18</text>
<text x="38.4" y="167.6">19</text>
<text x="38.4" y="165.1">20</text>
<text x="66.3" y="167.6">10</text>
<text x="66.3" y="162.6">36</text>
<text x="66.3" y="165.1">37</text>
<text x="68.8" y="163.4">SCL</text>
<text x="122.7" y="167.6">1</text>
<text x="122.7" y="162.6">9</text>
<text x="66.3" y="170.2">11</text>
<text x="66.3" y="172.7">12</text>
<text x="68.8" y="168.5">B2_LED</text>
<text x="68.8" y="171.1">B2ON</text>
<text x="122.7" y="172.7">7</text>
<text x="66.8" y="175.3">8</text>
<text x="66.8" y="177.8">9</text>
<text x="68.8" y="176.1">B1ON</text>
<text x="87.1" y="178.7">MODE</text>
<text x="122.7" y="175.3">8</text>
<text x="134.4" y="179.8" transform="rotate(-90 134.4 179.8)">4</text>
<text x="10.4" y="185.9">D</text>
<text x="66.8" y="180.3">6</text>
<text x="66.8" y="182.9">7</text>
<text x="285.4" y="185.9">D</text>
<text x="53.1" y="190" transform="rotate(-90 53.1 190)">1</text>
<text x="68.8" y="192.7">MODE</text>
<text x="35" y="199.9">1</text>
<text x="85" y="199.9">2</text>
<text x="135" y="199.9">3</text>
<text x="185" y="199.9">4</text>
<text x="235" y="199.9">5</text>
<text x="285" y="199.9">6</text>
</g>
<g font-size="1.8" fill="#0000c2">
<text x="48.3" y="17.8">Status LEDS</text>
<text x="106.7" y="19">Batt 1 isolator (starter)</text>
<text x="161.3" y="19">Batt 2 isolator (auxiliary)</text>
<text x="205.7" y="19">Batt 1 current measurement</text>
<text x="248.9" y="19">Batt 2 current measurement</text>
<text x="53.3" y="61">DC-DC Buck (30V, 3.3V, 1.5A)</text>
<text x="146" y="63.5">Load 1 (fridge?)</text>
<text x="198.1" y="63.5">Load 2 (freezer?)</text>
<text x="250.2" y="63.5">Load 3 (lights?)</text>
<text x="116.8" y="97.8">I2C Port</text>
<text x="149.9" y="99.1">USB</text>
<text x="228.6" y="97.8">UART-USB</text>
<text x="49.5" y="111.8">ESP-32</text>
<text x="132.1" y="125.7">ADC + temp</text>
<text x="76.2" y="135.9">RTC_GPIO11</text>
<text x="226.1" y="135.9">ADCs</text>
<text x="77.5" y="146">RTC_GPIO16</text>
<text x="77.5" y="148.6">RTC_GPIO13</text>
<text x="96.5" y="157.5">2.56V full-range</text>
<text x="99.1" y="163.8">Dont use IN7 (temp)</text>
<text x="68.8" y="173.6">SYS_OK_LED 17</text>
<text x="77.5" y="171.4">RTC_7</text>
<text x="77.5" y="168.9">RTC_6</text>
<text x="76.2" y="176.5">RTC_9</text>
<text x="14" y="192.2">pins with pullups:</text>
<text x="14" y="194.3">14, 16, 17, 18, 19, 21, 22, 23</text>
</g>
<g font-size="1.8" fill="#008484">
<text x="218" y="21.9">+3V3</text>
<text x="261.2" y="21.9">+3V3</text>
<text x="42.5" y="27.8">D1</text>
<text x="57.8" y="27.8">D3</text>
<text x="74.3" y="27.8">D4</text>
<text x="117" y="28.8">R14</text>
<text x="129.5" y="26.2">CHGR</text>
<text x="134.5" y="28.1">J6</text>
<text x="136.6" y="29.5">GND</text>
<text x="171.6" y="28.8">R15</text>
<text x="41.3" y="33.9">R2</text>
<text x="42.6" y="30.1">MAIN LED</text>
<text x="56.5" y="33.9">R3</text>
<text x="57.8" y="30.1">MAIN LED</text>
<text x="73.1" y="33.9">R5</text>
<text x="74.3" y="30.1">MAIN LED</text>
<text x="117.1" y="31.2">200k</text>
<text x="126" y="34.1">Q4</text>
<text x="171.7" y="31.2">200k</text>
<text x="180.6" y="34.1">Q6</text>
<text x="211.3" y="30.1">IP+</text>
<text x="211.3" y="32.6">IP+</text>
<text x="211.3" y="35.2">IP-</text>
<text x="220.3" y="32.4" transform="rotate(-90 220.3 32.4)">VCC</text>
<text x="220.6" y="33.9">VOUT</text>
<text x="254.5" y="30.1">IP+</text>
<text x="254.5" y="32.6">IP+</text>
<text x="254.5" y="35.2">IP-</text>
<text x="263.5" y="32.4" transform="rotate(-90 263.5 32.4)">VCC</text>
<text x="263.8" y="33.9">VOUT</text>
<text x="41" y="41.2">GND</text>
<text x="41.5" y="36.5">3.6k</text>
<text x="56.2" y="41.2">GND</text>
<text x="56.7" y="36.5">3.6k</text>
<text x="72.7" y="41.2">GND</text>
<text x="73.2" y="36.5">3.6k</text>
<text x="126.7" y="36.5">AP6679GH-HF</text>
<text x="181.3" y="36.5">AP6679GH-HF</text>
<text x="211.3" y="37.7">IP-</text>
<text x="220.3" y="37.8" transform="rotate(-90 220.3 37.8)">GND</text>
<text x="223" y="37.7">NC</text>
<text x="226.3" y="40.3">U4</text>
<text x="254.5" y="37.7">IP-</text>
<text x="263.5" y="37.8" transform="rotate(-90 263.5 37.8)">GND</text>
<text x="266.2" y="37.7">NC</text>
<text x="269.5" y="40.3">U6</text>
<text x="217.9" y="46">GND</text>
<text x="225.9" y="42.8">CC6903SO-30A</text>
<text x="261.1" y="46">GND</text>
<text x="269.1" y="42.8">CC6903SO-30A</text>
<text x="91.1" y="51.6">BATT1</text>
<text x="96.4" y="53.5">J1</text>
<text x="145.7" y="51.6">BATT2</text>
<text x="151.1" y="53.5">J4</text>
<text x="98.5" y="54.9">GND</text>
<text x="153.1" y="54.9">GND</text>
<text x="52.2" y="65.1">PWR_FLAG</text>
<text x="46.4" y="70.8">D2</text>
<text x="61.6" y="70.8">LM317AG-TN3-R</text>
<text x="67.5" y="68.4">U2</text>
<text x="87.2" y="66.4">+3V3</text>
<text x="46.6" y="73.1">SS14</text>
<text x="49.7" y="75.9">C2</text>
<text x="63.8" y="74.5">VI</text>
<text x="70.8" y="74.5">VO</text>
<text x="77.7" y="75.9">R25</text>
<text x="91.3" y="76">C3</text>
<text x="151.3" y="73.3">R16</text>
<text x="151.4" y="75.7">200k</text>
<text x="203.4" y="73.3">R17</text>
<text x="203.4" y="75.7">200k</text>
<text x="255.4" y="73.3">R20</text>
<text x="255.5" y="75.7">200k</text>
<text x="43.6" y="78.4">100n</text>
<text x="63.8" y="83.5">R26</text>
<text x="69.2" y="78.7" transform="rotate(-90 69.2 78.7)">ADJ</text>
<text x="75.3" y="78.4">200R</text>
<text x="91.4" y="78.3">1uF</text>
<text x="124" y="80.8">LOAD1</text>
<text x="160.3" y="78.5">Q2</text>
<text x="161" y="80.9">AP6679GH-HF</text>
<text x="177.3" y="80.8">LOAD2</text>
<text x="212.4" y="78.5">Q8</text>
<text x="213.1" y="80.9">AP6679GH-HF</text>
<text x="230.7" y="80.8">LOAD3</text>
<text x="264.5" y="78.5">Q10</text>
<text x="265.1" y="80.9">AP6679GH-HF</text>
<text x="52.8" y="84.1">GND</text>
<text x="62.6" y="86">330R</text>
<text x="87.1" y="84.1">GND</text>
<text x="66.8" y="91.7">GND</text>
<text x="128.2" y="91.6">J5</text>
<text x="130.3" y="93">GND</text>
<text x="181.5" y="91.6">J7</text>
<text x="183.6" y="93">GND</text>
<text x="234.9" y="91.6">J8</text>
<text x="236.9" y="93">GND</text>
<text x="77.7" y="99.6">C492887</text>
<text x="79.4" y="97.3">SW1</text>
<text x="122.9" y="101.3">Conn_01x04_Female</text>
<text x="155.9" y="99.7">USB_B_Micro</text>
<text x="160.8" y="97.4">J3</text>
<text x="232" y="100.7">+3V3</text>
<text x="100.8" y="102.5">+3V3</text>
<text x="104.8" y="107.6">R6</text>
<text x="108.4" y="102.5">+3V3</text>
<text x="112.4" y="107.6">R7</text>
<text x="121.7" y="106.8">+3V3</text>
<text x="122.4" y="104.3">GND</text>
<text x="135.3" y="107.5">J2</text>
<text x="159.4" y="104.1">VBUS</text>
<text x="223.5" y="106.3">U5</text>
<text x="242.8" y="106.3">C10</text>
<text x="38.9" y="112.1">+3V3</text>
<text x="77.7" y="111.1">C492887</text>
<text x="79.4" y="108.8">SW2</text>
<text x="87.1" y="108.2">GND</text>
<text x="105" y="110.2">3.6k</text>
<text x="112.6" y="110.2">3.6k</text>
<text x="162" y="109.2">D+</text>
<text x="224" y="108.8">CH330N</text>
<text x="244.3" y="108.9">100n</text>
<text x="15.5" y="117.8">C11</text>
<text x="23.1" y="117.8">C12</text>
<text x="32.4" y="119">R1</text>
<text x="44.8" y="118">ESP32-WROOM-32D</text>
<text x="52.2" y="115.7">U1</text>
<text x="87.1" y="119.6">GND</text>
<text x="158.4" y="115.2" transform="rotate(-90 158.4 115.2)">Shield</text>
<text x="160.9" y="115.2" transform="rotate(-90 160.9 115.2)">GND</text>
<text x="162.6" y="114.3">ID</text>
<text x="214.8" y="116.5">C9</text>
<text x="216.4" y="119">100n</text>
<text x="226.6" y="116.5">V3</text>
<text x="234.3" y="117.5" transform="rotate(-90 234.3 117.5)">VCC</text>
<text x="237.1" y="119">RXD</text>
<text x="237.3" y="116.5">TXD</text>
<text x="16.7" y="120.3">1uF</text>
<text x="24.6" y="120.3">100n</text>
<text x="32.8" y="121.6">11k</text>
<text x="41.1" y="125.3">EN</text>
<text x="62.7" y="125.3">IO0</text>
<text x="73.1" y="121.5">R8</text>
<text x="73.5" y="124.1">11k</text>
<text x="226.6" y="121.5">UD+</text>
<text x="226.6" y="124.1">UD-</text>
<text x="234.3" y="125.5" transform="rotate(-90 234.3 125.5)">GND</text>
<text x="237.3" y="124.1">RTS</text>
<text x="12.1" y="127.2">GND</text>
<text x="19.8" y="127.2">GND</text>
<text x="33.2" y="126.7">C1</text>
<text x="33.5" y="129.2">100n</text>
<text x="41.1" y="130.4">SENSOR_VP</text>
<text x="54" y="126.4" transform="rotate(-90 54 126.4)">VDD</text>
<text x="57.7" y="127.9">TXD0/IO1</text>
<text x="62.7" y="130.4">IO2</text>
<text x="155.8" y="127.3">+3V3</text>
<text x="28.7" y="134.9">GND</text>
<text x="41.1" y="133">SENSOR_VN</text>
<text x="57.5" y="133">RXD0/IO3</text>
<text x="62.7" y="135.5">IO4</text>
<text x="125.9" y="136.8">U3</text>
<text x="151.3" y="133">C6</text>
<text x="151.6" y="135.6">100n</text>
<text x="160.2" y="133">C7</text>
<text x="160.2" y="135.6">1uF</text>
<text x="61.7" y="140.6">IO12</text>
<text x="61.7" y="143.1">IO13</text>
<text x="62.7" y="138">IO5</text>
<text x="69.6" y="140.6">11k</text>
<text x="70" y="138.1">R4</text>
<text x="76.8" y="140.5">GND</text>
<text x="121.5" y="139.4">ADC128D818</text>
<text x="146.8" y="141.2">GND</text>
<text x="155.7" y="141.2">GND</text>
<text x="226.9" y="140">+3V3</text>
<text x="61.7" y="145.7">IO14</text>
<text x="61.7" y="148.2">IO15</text>
<text x="125" y="148.2">IN1</text>
<text x="125" y="145.7">IN0</text>
<text x="135.3" y="145.2" transform="rotate(-90 135.3 145.2)">V+</text>
<text x="140.5" y="145.7">SDA</text>
<text x="140.7" y="148.2">SCL</text>
<text x="198.3" y="145.7">R10</text>
<text x="198.3" y="148.1">200k</text>
<text x="213.5" y="145.7">R12</text>
<text x="213.6" y="148.1">200k</text>
<text x="230" y="145.7">R18</text>
<text x="230.7" y="148.3">3.6k</text>
<text x="246.5" y="145.7">R21</text>
<text x="247.2" y="148.3">3.6k</text>
<text x="263" y="145.7">R23</text>
<text x="263.7" y="148.3">3.6k</text>
<text x="41.1" y="155.8">SDO/SD0</text>
<text x="61.7" y="150.7">IO16</text>
<text x="61.7" y="153.3">IO17</text>
<text x="61.7" y="155.8">IO18</text>
<text x="125" y="155.8">IN4</text>
<text x="125" y="153.3">IN3</text>
<text x="125" y="150.7">IN2</text>
<text x="198.3" y="150.7">R11</text>
<text x="198.4" y="153.2">33k</text>
<text x="213.5" y="150.7">R13</text>
<text x="213.6" y="153.2">33k</text>
<text x="230" y="150.7">R19</text>
<text x="230.9" y="153.3">11k</text>
<text x="246.5" y="150.7">R22</text>
<text x="247.4" y="153.3">11k</text>
<text x="263" y="150.7">R24</text>
<text x="264" y="153.3">11k</text>
<text x="41.1" y="160.9">SHD/SD2</text>
<text x="41.1" y="158.4">SDI/SD1</text>
<text x="61.7" y="158.4">IO19</text>
<text x="61.7" y="160.9">IO21</text>
<text x="125" y="160.9">IN6</text>
<text x="125" y="158.4">IN5</text>
<text x="141.4" y="158.4">INT</text>
<text x="195" y="159">GND</text>
<text x="210.3" y="159">GND</text>
<text x="226.8" y="159">GND</text>
<text x="243.3" y="159">GND</text>
<text x="259.8" y="159">GND</text>
<text x="41.1" y="163.4">SWP/SD3</text>
<text x="41.1" y="166">SCK/CLK</text>
<text x="61.7" y="163.4">IO22</text>
<text x="61.7" y="166">IO23</text>
<text x="83.4" y="166.7">+3V3</text>
<text x="125" y="163.4">IN7</text>
<text x="41.1" y="168.5">SCS/CMD</text>
<text x="61.7" y="168.5">IO25</text>
<text x="61.7" y="171.1">IO26</text>
<text x="61.7" y="173.6">IO27</text>
<text x="105.6" y="169.8">C4</text>
<text x="106.9" y="172.4">1uF</text>
<text x="114.5" y="169.8">C5</text>
<text x="116" y="172.4">100n</text>
<text x="125" y="168.5">VREF</text>
<text x="125" y="173.6">A0</text>
<text x="61.7" y="176.1">IO32</text>
<text x="61.7" y="178.7">IO33</text>
<text x="85.6" y="174.4" transform="rotate(-90 85.6 174.4)">11k</text>
<text x="88.2" y="174.1" transform="rotate(-90 88.2 174.1)">R9</text>
<text x="102.3" y="179.3">GND</text>
<text x="111.2" y="179.3">GND</text>
<text x="125" y="176.1">A1</text>
<text x="135.3" y="177.5" transform="rotate(-90 135.3 177.5)">GND</text>
<text x="61.7" y="181.2">IO34</text>
<text x="61.7" y="183.8">IO35</text>
<text x="118.8" y="183.1">GND</text>
<text x="132.8" y="185.7">GND</text>
<text x="54" y="187.7" transform="rotate(-90 54 187.7)">GND</text>
<text x="79" y="188.5">C492887</text>
<text x="80.6" y="186.2">SW3</text>
<text x="51.5" y="195.8">GND</text>
<text x="88.3" y="197.1">GND</text>
</g>
</svg>
